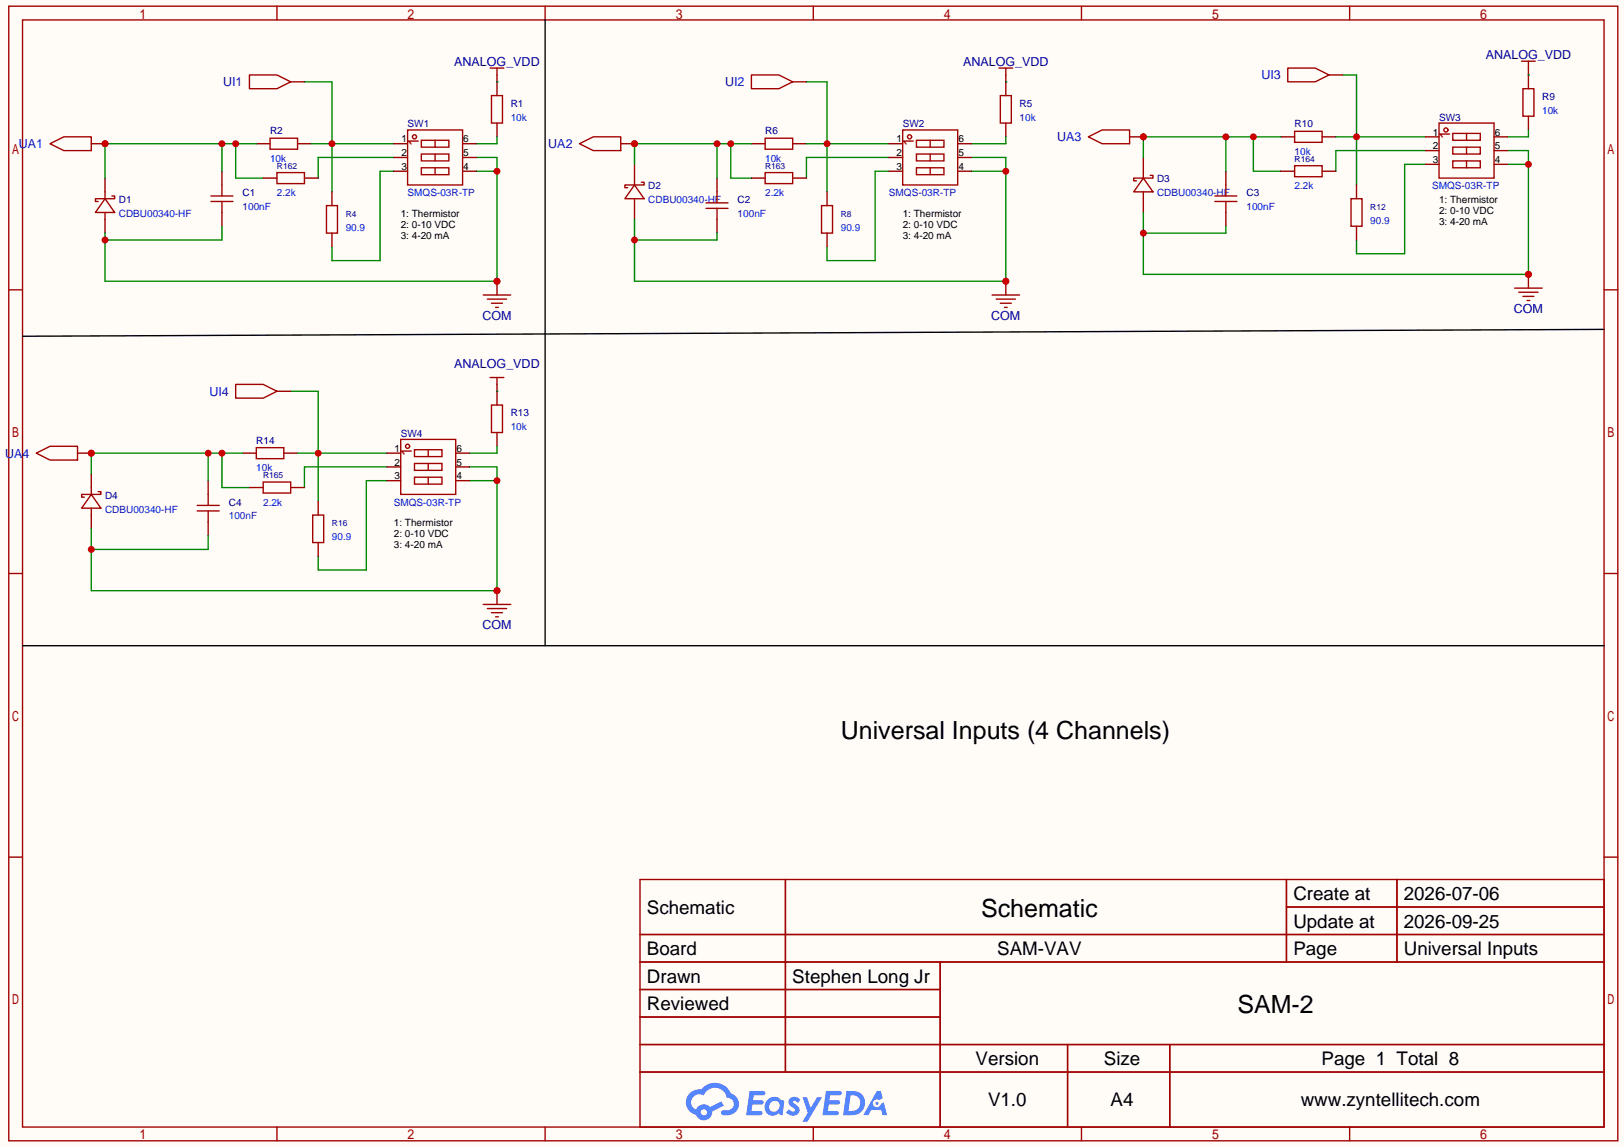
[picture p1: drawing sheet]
<svg xmlns="http://www.w3.org/2000/svg" width="300mm" height="212mm" viewBox="0 0 300 212" stroke-linecap="round" stroke-linejoin="round" font-family="sans-serif">
<path d="M0 0h299.9v211.8h-299.9z" fill="#fffcf7"/>
<g fill="none" stroke="#a10000" stroke-width=".25">
<path d="M1.6 1.1h297.2v209.6h-297.2zM4.2 3.7h292.1v204.5h-292.1zM51.1 1.1v2.6M100.7 1.1v2.6M150.2 1.1v2.6M199.7 1.1v2.6M249.3 1.1v2.6M1.6 53.5h2.6M296.3 53.5h2.5M1.6 105.9h2.6M296.3 105.9h2.5M1.6 158.3h2.6"/>
<path d="M296.3 158.3h2.5M118.2 162.4h178.1v45.8h-178.1zM118.2 172.6h178.1M118.2 177.7h178.1M145.1 162.4v35.6M173.6 177.7v30.5M237.6 162.4v15.3M237.6 167.5h58.7M258 162.4v15.3M118.2 182.8h55.4M118.2 192.9h178.1M118.2 187.8h55.4"/>
<path d="M118.2 198h178.1M197.2 192.9v15.3M216 192.9v15.3M51.1 208.2v2.5M100.7 208.2v2.5M150.2 208.2v2.5M199.7 208.2v2.5M249.3 208.2v2.5"/>
</g>
<g fill="#5487ff">
<path d="M145.9 202.8a1.3 1.3 0 0 1 1.9 .3l-.4 .6a.54 .54 0 0 0-.9-.2l.1 .2a1.58 1.58 0 0 1 1 1.6 1.43 1.43 0 0 1-2.4 .1l.5-.6a.64 .64 0 0 0 .5 .5 .64 .64 0 0 0 .7-.3l-.2-.2a1.6 1.6 0 0 1-1-1.6z"/>
<path d="M148.2 202.7h.9l.6 1.9 1.2-1.9h.9l-2.7 4.5h-.9l1-1.7z"/>
<path d="M138.4 201.5h1.7a1.31 1.31 0 0 1 1.2 .2 .4 .4 0 0 1-.3 .6h-1.8l-.1 .9h1.6a.4 .4 0 0 1 .4 .4 .4 .4 0 0 1-.5 .4h-1.6l-.2 1.2h.8a1.23 1.23 0 0 1 1.2 .2 .39 .39 0 0 1-.4 .6h-2.6z"/>
<path d="M152.5 201.5h1.7a1.32 1.32 0 0 1 1.2 .2 .39 .39 0 0 1-.3 .6h-1.8l-.1 .9h1.6a.4 .4 0 0 1 .4 .4 .4 .4 0 0 1-.4 .4h-1.7l-.2 1.2h.8a1.23 1.23 0 0 1 1.2 .2 .39 .39 0 0 1-.4 .6h-2.6z"/>
<path d="M161.9 201.5h.8l.3 1.3-.6 .4a.75 .75 0 0 0-1.1 .3 .75 .75 0 0 0 .5 1 .75 .75 0 0 0 .9-.6l.5-.3 .6 2.4h-.8l-.2-1h-1.9l-.5 1h-1z"/>
<path d="M156.3 201.5l-.6 4.5h1.5a2.27 2.27 0 0 0 2.6-2.3 2.27 2.27 0 0 0-2.7-2.2zM157.1 202.3a1.5 1.5 0 0 1 1.8 1.5 1.5 1.5 0 0 1-1.9 1.4h-.3z"/>
<path d="M141.8 203.1a1.62 1.62 0 0 0-.4 2.1 1.62 1.62 0 0 0 2 .7l.4-.3 .3 .3 .4 .1 .3-2.5-.1-.3h-.5a1.58 1.58 0 0 0-2.4-.1zM142.4 203.6a.99 .99 0 0 1 1.6 .3 .99 .99 0 0 1-.9 1.4 .94 .94 0 0 1-1-.5 .94 .94 0 0 1 .3-1.2z"/>
<path d="M127.4 201.9a2.37 2.37 0 0 0 1.1 4 1.54 1.54 0 0 0 1.8 1 1.54 1.54 0 0 0 1.2-1.6l2.2-1.1-.5-.8-2 1.1a1.57 1.57 0 0 0-2.6 .4 1.5 1.5 0 0 1-.8-2.1 1.5 1.5 0 0 1 2.2-.5 2.23 2.23 0 0 1 2.3-1.4 2.23 2.23 0 0 1 2 1.8 1.16 1.16 0 0 1 1.2 1.1 1.16 1.16 0 0 1-1.1 1.3h-.7a.47 .47 0 0 0-.5 .3 .47 .47 0 0 0 .4 .6 2.23 2.23 0 0 0 2.3-.7 2.23 2.23 0 0 0 .4-2.3 2.16 2.16 0 0 0-1.3-1.1 3.2 3.2 0 0 0-5.5-.7l-1.1 .1zM129.4 205.4a.6 .6 0 0 1 1.2 0 .6 .6 0 0 1-1.2 0z"/>
<circle cx="162" cy="203.8" r=".28"/>
</g>
<path d="M19.4 32.9v2.5M41 31.6v2.6M41 39.2v2.6M47.3 26.5h2.6M55 26.5h2.5M19.4 40.5v2.6" fill="none" stroke="#870000" stroke-width=".25"/>
<path d="M19.4 36.7l1.8 2.5h-3.6zM19.4 35.4v1.3M19.4 39.2v1.3M20.7 36.2h.5v.5h-3.6v.5h.5M39 37.2h4M39 36.2h4M41 34.2v2M41 37.2v2M49.9 25.5h5.1v2.1h-5.1z" fill="none" stroke="#a10000" stroke-width=".25"/>
<path d="M41 26.5v5.1M43.5 26.5v6.4h5.1M47.3 26.5h-27.9v6.4" fill="none" stroke="#008700" stroke-width=".25"/>
<g fill="#c00">
<circle cx="43.5" cy="26.5" r=".64"/>
<circle cx="41" cy="26.5" r=".64"/>
<circle cx="19.4" cy="26.5" r=".64"/>
</g>
<path d="M56.2 15.1h5.1v20.3M57.5 26.5h15.2" fill="none" stroke="#008700" stroke-width=".25"/>
<circle cx="61.3" cy="26.5" r=".64" fill="#c00"/>
<path d="M72.7 31.6h-2.5v16.5h-8.9v-2.5M88 31.6h3.8M88 29.1h3.8v22.8h-72.4v-8.8M41 41.8v2.5h-21.6" fill="none" stroke="#008700" stroke-width=".25"/>
<g fill="#c00">
<circle cx="19.4" cy="44.3" r=".64"/>
<circle cx="91.8" cy="51.9" r=".64"/>
<circle cx="91.8" cy="31.6" r=".64"/>
</g>
<path d="M91.8 15.1h.1M72.7 29.1h-13.9v3.8M91.8 25.3v1.2h-3.8" fill="none" stroke="#008700" stroke-width=".25"/>
<path d="M53.7 15.1h2.5M91.8 13.8v3.9M16.9 26.5h2.5M91.8 22.7v2.6" fill="none" stroke="#870000" stroke-width=".25"/>
<path d="M46.1 13.8h5l2.6 1.3-2.6 1.3h-5zM90.5 12.6h2.6M90.8 17.7h2v5h-2zM91.8 12.6v1.2" fill="none" stroke="#a10000" stroke-width=".25"/>
<circle cx="19.4" cy="26.5" r=".64" fill="#c00"/>
<path d="M9.2 26.5l2.6-1.2h5.1v2.5h-5.1zM117.2 34.2l1.8 2.5h-3.6zM117.2 32.9v1.3M117.2 36.7v1.3M118.5 33.7h.5v.5h-3.6v.5h.5M130.4 38.5h4.1M130.4 37.5h4.1M132.4 35.4v2.1M132.4 38.5v2M141.3 25.5h5.1v2.1h-5.1z" fill="none" stroke="#a10000" stroke-width=".25"/>
<path d="M117.2 30.4v2.5M117.2 38v2.5M132.4 32.9v2.5M138.8 26.5h2.5M146.4 26.5h2.5M132.4 40.5v2.6" fill="none" stroke="#870000" stroke-width=".25"/>
<path d="M132.4 26.5v6.4M135 26.5v6.4h3.8M138.8 26.5h-21.6v3.9" fill="none" stroke="#008700" stroke-width=".25"/>
<g fill="#c00">
<circle cx="135" cy="26.5" r=".64"/>
<circle cx="132.4" cy="26.5" r=".64"/>
<circle cx="117.2" cy="26.5" r=".64"/>
</g>
<path d="M148.9 15.1h3.8v20.3M148.9 26.5h15.3" fill="none" stroke="#008700" stroke-width=".25"/>
<circle cx="152.7" cy="26.5" r=".64" fill="#c00"/>
<path d="M164.2 31.6h-2.6v16.5h-8.9v-2.5M179.4 31.6h6.4M179.4 29.1h6.4v22.8h-68.6v-11.4M132.4 43.1v1.2h-15.2" fill="none" stroke="#008700" stroke-width=".25"/>
<g fill="#c00">
<circle cx="117.2" cy="44.3" r=".64"/>
<circle cx="185.8" cy="51.9" r=".64"/>
<circle cx="185.8" cy="31.6" r=".64"/>
</g>
<path d="M185.8 15.1h.1M164.2 29.1h-15.3v3.8M185.8 25.3v1.2h-6.4" fill="none" stroke="#008700" stroke-width=".25"/>
<path d="M146.4 15.1h2.5M185.8 13.8v3.9M114.6 26.5h2.6M185.8 22.7v2.6" fill="none" stroke="#870000" stroke-width=".25"/>
<path d="M138.8 13.8h5.1l2.5 1.3-2.5 1.3h-5.1zM184.5 12.6h2.5M184.8 17.7h2v5h-2zM185.8 12.6v1.2" fill="none" stroke="#a10000" stroke-width=".25"/>
<circle cx="117.2" cy="26.5" r=".64" fill="#c00"/>
<path d="M107 26.5l2.6-1.2h5v2.5h-5zM211.2 32.9l1.7 2.5h-3.5zM211.2 31.6v1.3M211.2 35.4v1.3M212.4 32.4h.5v.5h-3.5v.5h.5M224.4 37.2h4M224.4 36.2h4M226.4 34.2v2M226.4 37.2v2M239.1 24.3h5.1v2h-5.1z" fill="none" stroke="#a10000" stroke-width=".25"/>
<path d="M211.2 29.1v2.5M211.2 36.7v2.5M226.4 31.6v2.6M226.4 39.2v2.6M236.6 25.3h2.5M244.2 25.3h2.5" fill="none" stroke="#870000" stroke-width=".25"/>
<path d="M226.4 25.3v6.3M231.5 25.3v6.3h5.1M236.6 25.3h-25.4v3.8" fill="none" stroke="#008700" stroke-width=".25"/>
<g fill="#c00">
<circle cx="231.5" cy="25.3" r=".64"/>
<circle cx="226.4" cy="25.3" r=".64"/>
<circle cx="211.2" cy="25.3" r=".64"/>
</g>
<path d="M248 13.8h2.5v20.4M246.7 25.3h16.5" fill="none" stroke="#008700" stroke-width=".25"/>
<circle cx="250.5" cy="25.3" r=".64" fill="#c00"/>
<path d="M263.2 30.4h-3.8v16.5h-8.9v-2.6M278.5 30.4h3.8M278.5 27.8h3.8v22.9h-71.1v-11.5M226.4 41.8v1.3h-15.2" fill="none" stroke="#008700" stroke-width=".25"/>
<g fill="#c00">
<circle cx="211.2" cy="43.1" r=".64"/>
<circle cx="282.3" cy="50.7" r=".64"/>
<circle cx="282.3" cy="30.4" r=".64"/>
</g>
<path d="M282.3 13.8h.1M263.2 27.8h-16.5v3.8M282.3 24v1.3h-3.8" fill="none" stroke="#008700" stroke-width=".25"/>
<path d="M245.5 13.8h2.5M282.3 12.6v3.8M208.6 25.3h2.6M282.3 21.5v2.5" fill="none" stroke="#870000" stroke-width=".25"/>
<path d="M237.8 12.6h5.1l2.6 1.2-2.6 1.3h-5.1zM281 11.3h2.6M281.3 16.4h2v5.1h-2zM282.3 11.3v1.3" fill="none" stroke="#a10000" stroke-width=".25"/>
<circle cx="211.2" cy="25.3" r=".64" fill="#c00"/>
<path d="M201 25.3l2.5-1.3h5.1v2.5h-5.1zM16.9 91.3l1.7 2.6h-3.5zM16.9 90v1.3M16.9 93.9v1.2M18.1 90.8h.5v.5h-3.5v.5h.5M36.4 94.4h4.1M36.4 93.3h4.1M38.4 91.3v2M38.4 94.4v2M47.3 82.7h5.1v2h-5.1z" fill="none" stroke="#a10000" stroke-width=".25"/>
<path d="M16.9 87.5v2.5M16.9 95.1v2.6M38.4 88.8v2.5M38.4 96.4v2.5M44.8 83.7h2.5M52.4 83.7h2.6" fill="none" stroke="#870000" stroke-width=".25"/>
<path d="M38.4 83.7v5.1M41 83.7v6.3h5.1M44.8 83.7h-27.9v3.8" fill="none" stroke="#008700" stroke-width=".25"/>
<g fill="#c00">
<circle cx="41" cy="83.7" r=".64"/>
<circle cx="38.4" cy="83.7" r=".64"/>
<circle cx="16.9" cy="83.7" r=".64"/>
</g>
<path d="M53.7 72.3h5.1v20.3M55 83.7h16.5" fill="none" stroke="#008700" stroke-width=".25"/>
<circle cx="58.8" cy="83.7" r=".64" fill="#c00"/>
<path d="M38.4 98.9v2.6h-21.5M71.5 88.8h-3.8v16.5h-8.9v-2.6M86.7 88.8h5.1M86.7 86.2h5.1v22.9h-74.9v-11.4" fill="none" stroke="#008700" stroke-width=".25"/>
<g fill="#c00">
<circle cx="16.9" cy="101.5" r=".64"/>
<circle cx="91.8" cy="109.1" r=".64"/>
<circle cx="91.8" cy="88.8" r=".64"/>
</g>
<path d="M91.8 72.3h.1M71.5 86.2h-15.3v3.8M91.8 82.4v1.3h-5.1" fill="none" stroke="#008700" stroke-width=".25"/>
<path d="M51.1 72.3h2.6M91.8 71v3.8M91.8 79.9v2.5M14.3 83.7h2.6" fill="none" stroke="#870000" stroke-width=".25"/>
<path d="M43.5 71h5.1l2.5 1.3-2.5 1.2h-5.1zM90.5 69.7h2.6M90.8 74.8h2v5.1h-2zM91.8 69.7v1.3" fill="none" stroke="#a10000" stroke-width=".25"/>
<circle cx="16.9" cy="83.7" r=".64" fill="#c00"/>
<path d="M6.7 83.7l2.5-1.3h5.1v2.6h-5.1z" fill="none" stroke="#a10000" stroke-width=".25"/>
<path d="M185.8 51.9v2.6" fill="none" stroke="#870000" stroke-width=".25"/>
<circle cx="185.8" cy="51.9" r=".64" fill="#c00"/>
<g fill="none" stroke="#a10000" stroke-width=".25">
<path d="M75.3 24h10.1v10.2h-10.1zM77.8 25.9h5.1v1.3h-5.1zM77.8 31h5.1v1.3h-5.1zM77.8 28.4h5.1v1.3h-5.1zM80.4 25.9v1.3M80.4 28.4v1.3M80.4 31v1.3M166.7 24h10.2v10.2h-10.2zM169.3 25.9h5v1.3h-5zM169.3 31h5v1.3h-5zM169.3 28.4h5v1.3h-5zM171.8 25.9v1.3"/>
<path d="M171.8 28.4v1.3M171.8 31v1.3M265.8 22.7h10.1v10.2h-10.1zM268.3 24.6h5.1v1.3h-5.1zM268.3 29.7h5.1v1.3h-5.1zM268.3 27.2h5.1v1.2h-5.1zM270.9 24.6v1.3M270.9 27.2v1.2M270.9 29.7v1.3M183.2 54.5h5.1M184 55.2h3.5M184.8 56h2"/>
<path d="M185.5 56.8h.5M74 81.2h10.2v10.1h-10.2zM76.5 83.1h5.1v1.2h-5.1zM76.5 88.1h5.1v1.3h-5.1zM76.5 85.6h5.1v1.3h-5.1zM79.1 83.1v1.2M79.1 85.6v1.3M79.1 88.1v1.3"/>
<circle cx="76.5" cy="25.3" r=".38"/>
<circle cx="168" cy="25.3" r=".38"/>
<circle cx="267" cy="24" r=".38"/>
<circle cx="75.3" cy="82.4" r=".38"/>
</g>
<path d="M100.7 3.7v115.6M296.3 60.8l-292.1 1.3M4.2 119.3h292.1" fill="none" stroke="#000" stroke-width=".25"/>
<g fill="none" stroke="#870000" stroke-width=".25">
<path d="M72.7 26.5h2.6M72.7 29.1h2.6M72.7 31.6h2.6M85.4 26.5h2.6M85.4 29.1h2.6M85.4 31.6h2.6M164.2 26.5h2.5M164.2 29.1h2.5M164.2 31.6h2.5M176.9 26.5h2.5M176.9 29.1h2.5M176.9 31.6h2.5"/>
<path d="M263.2 25.3h2.6M263.2 27.8h2.6M263.2 30.4h2.6M275.9 25.3h2.6M275.9 27.8h2.6M275.9 30.4h2.6M91.8 51.9v2.6M71.5 83.7h2.5M71.5 86.2h2.5M71.5 88.8h2.5M84.2 83.7h2.5M84.2 86.2h2.5"/>
<path d="M84.2 88.8h2.5"/>
</g>
<circle cx="91.8" cy="51.9" r=".64" fill="#c00"/>
<path d="M89.2 54.5h5.1M90 55.2h3.6M90.8 56h2M91.5 56.8h.5" fill="none" stroke="#a10000" stroke-width=".25"/>
<path d="M282.3 50.7v2.5" fill="none" stroke="#870000" stroke-width=".25"/>
<circle cx="282.3" cy="50.7" r=".64" fill="#c00"/>
<path d="M279.7 53.2h5.1M280.5 54h3.6M281.3 54.7h2M282 55.5h.5" fill="none" stroke="#a10000" stroke-width=".25"/>
<path d="M91.8 109.1v2.5" fill="none" stroke="#870000" stroke-width=".25"/>
<circle cx="91.8" cy="109.1" r=".64" fill="#c00"/>
<path d="M51.1 31.9h5.1v2h-5.1zM60.3 38h2v5.1h-2zM141.3 31.9h5.1v2h-5.1zM151.7 38h2.1v5.1h-2.1zM239.1 30.6h5.1v2h-5.1zM249.5 36.7h2.1v5.1h-2.1zM48.6 89h5.1v2.1h-5.1zM57.8 95.1h2v5.1h-2zM89.2 111.6h5.1M90 112.4h3.6M90.8 113.2h2M91.5 113.9h.5" fill="none" stroke="#a10000" stroke-width=".25"/>
<g fill="none" stroke="#870000" stroke-width=".25">
<path d="M48.6 32.9h2.5M56.2 32.9h2.6M61.3 35.4v2.6M138.8 32.9h2.5M146.4 32.9h2.5M152.7 35.4v2.6M236.6 31.6h2.5M244.2 31.6h2.5M250.5 34.2v2.5M61.3 43.1v2.5M152.7 43.1v2.5M250.5 41.8v2.5"/>
<path d="M46.1 90h2.5M53.7 90h2.5M58.8 92.6v2.5M58.8 100.2v2.5"/>
</g>
<g font-size="4.6">
<text x="155.3" y="136.6">Universal Inputs (4 Channels)</text>
<text x="181.2" y="169.4">Schematic</text>
<text x="228.5" y="187.1">SAM-2</text>
</g>
<g font-size="3.5">
<text x="238.9" y="166.2">Create at</text>
<text x="259.3" y="166.2">2026-07-06</text>
<text x="119.5" y="168.8">Schematic</text>
<text x="238.9" y="171.3">Update at</text>
<text x="259.3" y="171.3">2026-09-25</text>
<text x="119.5" y="176.4">Board</text>
<text x="184.2" y="176.4">SAM-VAV</text>
<text x="238.9" y="176.4">Page</text>
<text x="259.3" y="176.4">Universal Inputs</text>
<text x="119.5" y="181.5">Drawn</text>
<text x="146.3" y="181.5">Stephen Long Jr</text>
<text x="119.5" y="186.6">Reviewed</text>
<text x="180.2" y="196.7">Version</text>
<text x="203.9" y="196.7">Size</text>
<text x="244.1" y="196.7">Page 1 Total 8</text>
<text x="182.5" y="204.3">V1.0</text>
<text x="205.1" y="204.3">A4</text>
<text x="240.2" y="204.3">www.zyntellitech.com</text>
</g>
<g font-size="2.9" fill="#a00000">
<text x="77.4" y="27" transform="rotate(-90 77.4 27)">1</text>
<text x="168.8" y="27" transform="rotate(-90 168.8 27)">1</text>
<text x="267.9" y="25.7" transform="rotate(-90 267.9 25.7)">1</text>
<text x="76.1" y="84.1" transform="rotate(-90 76.1 84.1)">1</text>
</g>
<g font-size="2.3" fill="#000080">
<text x="274.4" y="10.8">ANALOG_VDD</text>
<text x="83.9" y="12.1">ANALOG_VDD</text>
<text x="177.9" y="12.1">ANALOG_VDD</text>
<text x="89.1" y="59.1">COM</text>
<text x="183.1" y="59.1">COM</text>
<text x="279.6" y="57.8">COM</text>
<text x="83.9" y="68">ANALOG_VDD</text>
<text x="89.1" y="116.3">COM</text>
</g>
<g font-size="2.3" fill="#00f">
<text x="41.2" y="15.9">UI1</text>
<text x="133.9" y="15.9">UI2</text>
<text x="233" y="14.7">UI3</text>
<text x="3.5" y="27.4">UA1</text>
<text x="101.3" y="27.4">UA2</text>
<text x="195.2" y="26.1">UA3</text>
<text x="38.7" y="73.1">UI4</text>
<text x=".9" y="84.5">UA4</text>
</g>
<g font-size="1.8" fill="#000080">
<text x="75.3" y="23.5">SW1</text>
<text x="94.3" y="19.7">R1</text>
<text x="166.7" y="23.5">SW2</text>
<text x="188.3" y="19.7">R5</text>
<text x="239.1" y="23.5">R10</text>
<text x="265.8" y="22.3">SW3</text>
<text x="284.8" y="18.5">R9</text>
<text x="49.9" y="24.8">R2</text>
<text x="141.3" y="24.8">R6</text>
<text x="119.7" y="35">D2</text>
<text x="213.7" y="33.7">D3</text>
<text x="21.9" y="37.5">D1</text>
<text x="44.8" y="36.2">C1</text>
<text x="136.2" y="37.5">C2</text>
<text x="230.2" y="36.2">C3</text>
<text x="94.3" y="76.9">R13</text>
<text x="47.3" y="82">R14</text>
<text x="74" y="80.7">SW4</text>
<text x="19.4" y="92.1">D4</text>
<text x="42.3" y="93.4">C4</text>
</g>
<g font-size="1.8" fill="#00f">
<text x="94.3" y="22.3">10k</text>
<text x="188.3" y="22.3">10k</text>
<text x="284.8" y="21">10k</text>
<text x="49.9" y="29.9">10k</text>
<text x="141.3" y="29.9">10k</text>
<text x="239.1" y="28.6">10k</text>
<text x="239.1" y="35">2.2k</text>
<text x="264.5" y="35">SMQS-03R-TP</text>
<text x="21.9" y="40.1">CDBU00340-HF</text>
<text x="44.8" y="38.8">100nF</text>
<text x="51.1" y="36.2">2.2k</text>
<text x="75.3" y="36.2">SMQS-03R-TP</text>
<text x="119.7" y="37.5">CDBU00340-HF</text>
<text x="136.2" y="40.1">100nF</text>
<text x="141.3" y="36.2">2.2k</text>
<text x="164.2" y="36.2">SMQS-03R-TP</text>
<text x="213.7" y="36.2">CDBU00340-HF</text>
<text x="230.2" y="38.8">100nF</text>
<text x="253.1" y="41.3">90.9</text>
<text x="63.8" y="42.6">90.9</text>
<text x="155.3" y="42.6">90.9</text>
<text x="94.3" y="79.4">10k</text>
<text x="47.3" y="87">10k</text>
<text x="19.4" y="94.7">CDBU00340-HF</text>
<text x="42.3" y="95.9">100nF</text>
<text x="48.6" y="93.4">2.2k</text>
<text x="72.7" y="93.4">SMQS-03R-TP</text>
<text x="61.3" y="99.7">90.9</text>
</g>
<g font-size="1.8">
<text x="74.1" y="28.9">2</text>
<text x="74.1" y="26.3">1</text>
<text x="85.6" y="26.3">6</text>
<text x="85.6" y="28.9">5</text>
<text x="165.6" y="28.9">2</text>
<text x="165.6" y="26.3">1</text>
<text x="177" y="26.3">6</text>
<text x="177" y="28.9">5</text>
<text x="264.6" y="27.6">2</text>
<text x="264.6" y="25">1</text>
<text x="276.1" y="25">6</text>
<text x="276.1" y="27.6">5</text>
<text x="74.1" y="31.4">3</text>
<text x="85.6" y="31.4">4</text>
<text x="165.6" y="31.4">3</text>
<text x="177" y="31.4">4</text>
<text x="264.6" y="30.1">3</text>
<text x="276.1" y="30.1">4</text>
<text x="74" y="40.1">1: Thermistor</text>
<text x="166.7" y="40.1">1: Thermistor</text>
<text x="265.8" y="37.5">1: Thermistor</text>
<text x="265.8" y="39.5">2: 0-10 VDC</text>
<text x="265.8" y="41.6">3: 4-20 mA</text>
<text x="74" y="42.1">2: 0-10 VDC</text>
<text x="74" y="44.1">3: 4-20 mA</text>
<text x="166.7" y="42.1">2: 0-10 VDC</text>
<text x="166.7" y="44.1">3: 4-20 mA</text>
<text x="72.9" y="83.5">1</text>
<text x="84.3" y="83.5">6</text>
<text x="72.9" y="88.5">3</text>
<text x="72.9" y="86">2</text>
<text x="84.3" y="86">5</text>
<text x="84.3" y="88.5">4</text>
<text x="72.7" y="97.2">1: Thermistor</text>
<text x="72.7" y="99.2">2: 0-10 VDC</text>
<text x="72.7" y="101.3">3: 4-20 mA</text>
</g>
<g font-size="1.6" fill="#000080">
<text x="239.1" y="29.9">R164</text>
<text x="51.1" y="31.2">R162</text>
<text x="141.3" y="31.2">R163</text>
<text x="63.8" y="40.1">R4</text>
<text x="155.3" y="40.1">R8</text>
<text x="253.1" y="38.8">R12</text>
<text x="48.6" y="88.3">R165</text>
<text x="61.3" y="97.2">R16</text>
</g>
</svg>
